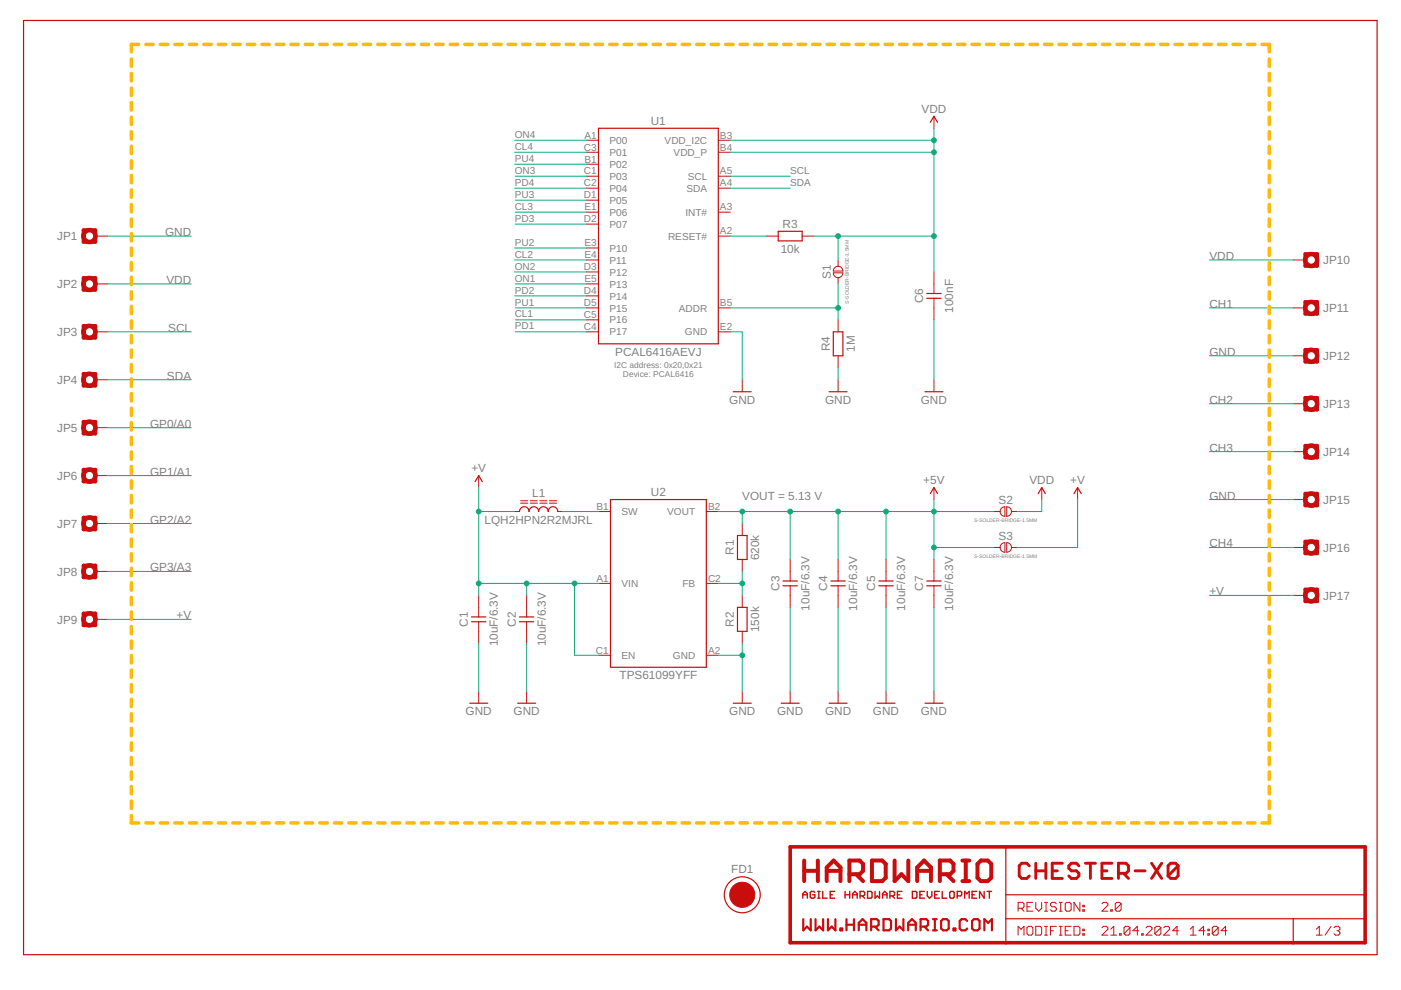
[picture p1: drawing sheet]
<svg xmlns="http://www.w3.org/2000/svg" width="297mm" height="210mm" viewBox="0 0 297 210" stroke-linecap="round" stroke-linejoin="round" font-family="sans-serif">
<g fill="none" stroke="#c90d0c" stroke-width=".61">
<path d="M218.2 183.6l-.5-.6h-1.1l-.5 .6v2.1l.5 .5h1.1l.5-.5M219.6 183v3.2M219.6 184.6h2.1M221.7 183v3.2M223.1 184.6h1.1M225.2 183h-2.1v3.2h2.1M228.7 183.6l-.5-.6h-1.1l-.5 .6v.5l.5 .5h1.1l.5 .6v.5l-.5 .5h-1.1l-.5-.5M230.1 183h2.2M231.2 183v3.2M233.6 184.6h1.1M235.8 183h-2.2v3.2h2.2M237.1 185.2h1.6l.6-.6v-1l-.6-.6h-1.6v3.2"/>
<path d="M238.2 185.2l1.1 1M240.6 184.6h2.2M244.2 183l2.1 3.2M246.3 183l-2.1 3.2M249.8 183.6l-.5-.6h-1.1l-.6 .6v2.1M249.8 183.6v2.1l-.5 .5h-1.1l-.6-.5M249.8 183.6l-2.2 2.1"/>
</g>
<g fill="none" stroke="#c90d0c" stroke-width=".21">
<path d="M124.4 29.7h2.5M124.4 37.4h2.5M124.4 39.9h2.5M124.4 32.3h2.5M124.4 34.8h2.5M152.3 29.7h2.5M152.3 37.4h2.5M152.3 39.9h2.5M152.3 32.3h2.5M198 24.7v2.5M20.2 50.1h2.6M124.4 55.1h2.5"/>
<path d="M124.4 42.4h2.5M124.4 45h2.5M124.4 47.5h2.5M124.4 52.6h2.5M124.4 57.7h2.5M152.3 50.1h2.5M152.3 45h2.5M162.5 50.1h2.5M170.1 50.1h2.5M176.7 57.8h2a1.02 1.02 0 0 1-1 1.1 1.02 1.02 0 0 1-1-1.1zM177 56.8a1.01 1.01 0 0 1 1.1-.3 1.01 1.01 0 0 1 .6 1h-2zM177.7 55.1v1.4"/>
<path d="M177.7 58.9v1.3M198 57.7v4.5M274.2 55.1h2.5M20.2 60.2h2.6M20.2 70.4h2.6M124.4 60.2h2.5M124.4 70.4h2.5M124.4 65.3h2.5M124.4 62.7h2.5M124.4 67.8h2.5M152.3 70.4h2.5M152.3 65.3h2.5"/>
<path d="M177.7 67.8v2.6M177.7 75.4v2.6M198 63.2v4.6M274.2 75.4h2.5M274.2 65.3h2.5M20.2 90.7h2.6M20.2 80.5h2.6M157.4 80.5v2.6M177.7 80.5v2.6M198 80.5v2.6M274.2 95.8h2.5M274.2 85.6h2.5"/>
<path d="M20.2 100.8h2.6M20.2 111h2.6M101.5 100.8v2.6M109.1 108.5h1M110.4 106.7h1.5M110.4 106.2h1.5M112.4 106.7h1.5M112.4 106.2h1.5M114.4 106.7h1.6M114.4 106.2h1.6M116.5 106.7h1.5M116.5 106.2h1.5"/>
<path d="M118.3 108.5h1M126.9 108.5h2.5M149.8 108.5h2.5M157.4 111v2.5M157.4 118.6v2.6M167.5 118.6v4.6M177.7 118.6v4.6M187.9 118.6v4.6M198 103.4v2.5M198 118.6v4.6M210.7 116.1h1.3M210.7 108.5h1.3"/>
<path d="M212.3 107.7l.8-.3v2.1a1.01 1.01 0 0 1-1-.7 1.01 1.01 0 0 1 .2-1.1zM212.3 115.4l.8-.3v2a1.01 1.01 0 0 1-1-.6 1.01 1.01 0 0 1 .2-1.1zM213.4 107.4a1.02 1.02 0 0 1 1.1 1.1 1.02 1.02 0 0 1-1.1 1zM213.4 115.1a1.02 1.02 0 0 1 1.1 1 1.02 1.02 0 0 1-1.1 1zM214.5 116.1h1.3M214.5 108.5h1.3M220.9 103.4v2.5M228.5 103.4v2.5M274.2 116.1h2.5M274.2 105.9h2.5M20.2 121.2h2.6M20.2 131.3h2.6"/>
<path d="M101.5 126.2v4.6M101.5 131.8v4.6M111.7 126.2v4.6M111.7 131.8v4.6M126.9 123.7h2.5M126.9 138.9h2.5M149.8 123.7h2.5M149.8 138.9h2.5M157.4 126.2v2.6M157.4 133.9v2.5M167.5 124.2v4.6M177.7 124.2v4.6"/>
<path d="M187.9 124.2v4.6M198 124.2v4.6M274.2 126.2h2.5M101.5 146.6v2.5M111.7 146.6v2.5M157.4 146.6v2.5M167.5 146.6v2.5M177.7 146.6v2.5M187.9 146.6v2.5M198 146.6v2.5M215.9 192.6h.9l.3-.3v-.7l-.3-.3h-.9v1.9M215.9 198.3v-1.9l.6 .6 .6-.6v1.9"/>
<path d="M216.5 192.6l.6 .6M217.7 196.7l.3-.3h.7l.3 .3v1.3l-.3 .3h-.7l-.3-.3zM217.7 192.3h.7M219 191.3h-1.3v1.9h1.3M219.6 196.4h.9l.4 .3v1.3l-.4 .3h-.9zM219.6 191.3v1.3l.6 .6 .7-.6v-1.3M221.5 198.3h.6M221.5 196.4h.6M221.5 193.2h.6M221.5 191.3h.6M221.8 191.3v1.9M221.8 196.4v1.9"/>
<path d="M222.7 197.3h.7M224 196.4h-1.3v1.9M224 191.6l-.3-.3h-.7l-.3 .3v.3l.3 .4h.7l.3 .3v.3l-.3 .3h-.7l-.3-.3M224.6 198.3h.6M224.6 196.4h.6M224.6 193.2h.6M224.6 191.3h.6M224.9 191.3v1.9M224.9 196.4v1.9M225.8 197.3h.7M225.8 191.6l.3-.3h.7l.3 .3v1.3l-.3 .3h-.7l-.3-.3zM227.1 196.4h-1.3v1.9h1.3"/>
<path d="M227.7 196.4h.9l.4 .3v1.3l-.4 .3h-.9zM229 191.3v1.9l-1.3-1.9v1.9M229.6 198h.3v.3h-.3zM229.6 197h.3v.3h-.3zM229.6 192.9h.3v.3h-.3zM229.6 191.9h.3v.4h-.3zM233.6 196.7l.4-.3h.6l.3 .3v.3l-1.3 1.3h1.3M233.6 191.6l.4-.3h.6l.3 .3v.3l-1.3 1.3h1.3M235.5 198.3h1.3M235.5 197l.6-.6v1.9M235.5 192.9h.3v.3h-.3zM237.4 198h.3v.3h-.3z"/>
<path d="M237.7 191.6v1.3l-.3 .3h-.7l-.2-.3M237.7 191.6l-.3-.3h-.7l-.2 .3v1.3M237.7 191.6l-1.2 1.3M239.6 196.7v1.3l-.4 .3h-.6l-.3-.3M239.6 196.7l-.4-.3h-.6l-.3 .3v1.3M239.6 196.7l-1.3 1.3M241.4 197.3h-1.2l.9-.9v1.9M242.1 198h.3v.3h-.3zM243 196.7l.3-.3h.6l.3 .3v.3l-1.2 1.3h1.2M246.1 196.7v1.3l-.3 .3h-.6l-.3-.3M246.1 196.7l-.3-.3h-.6l-.3 .3v1.3M246.1 196.7l-1.2 1.3"/>
<path d="M246.7 196.7l.4-.3h.6l.3 .3v.3l-1.3 1.3h1.3M249.9 197.3h-1.3l1-.9v1.9M252.3 198.3h1.3M252.3 197l.7-.6v1.9M255.5 197.3h-1.3l1-.9v1.9M256.1 198h.3v.3h-.3zM256.1 197h.3v.3h-.3zM258.3 196.7v1.3l-.3 .3h-.7l-.3-.3M258.3 196.7l-.3-.3h-.7l-.3 .3v1.3M258.3 196.7l-1.3 1.3M260.1 197.3h-1.2l.9-.9v1.9M279.1 198.3h1.2"/>
<path d="M279.1 197l.6-.6v1.9M282.2 196.4l-1.3 1.9M282.8 196.7l.3-.3h.7l.3 .3v.3l-.3 .3M283.5 197.3h.3M283.8 197.3l.3 .4v.3l-.3 .3h-.7l-.3-.3"/>
</g>
<g fill="none" stroke="#c90d0c" stroke-width=".76">
<path d="M17.7 58.9h2.5v2.6h-2.5zM17.7 48.8h2.5v2.5h-2.5zM276.7 53.8h2.6v2.6h-2.6zM17.7 69.1h2.5v2.5h-2.5zM17.7 79.2h2.5v2.6h-2.5zM276.7 64h2.6v2.5h-2.6zM276.7 74.2h2.6v2.5h-2.6zM17.7 89.4h2.5v2.5h-2.5zM17.7 99.6h2.5v2.5h-2.5zM276.7 84.3h2.6v2.6h-2.6zM276.7 94.5h2.6v2.5h-2.6zM17.7 109.7h2.5v2.6h-2.5z"/>
<path d="M17.7 119.9h2.5v2.5h-2.5zM276.7 104.6h2.6v2.6h-2.6zM276.7 114.8h2.6v2.5h-2.6zM17.7 130h2.5v2.6h-2.5zM276.7 125h2.6v2.5h-2.6zM167.5 179.6h121.9v20.3h-121.9z"/>
</g>
<g fill="none" stroke="#c90d0c" stroke-width=".25">
<path d="M5 4.3h287v198.1h-287zM126.9 27.2h25.4v45.7h-25.4zM197.3 25.9l.7-1.2 .8 1.2M165 49h5.1v2.1h-5.1zM176.7 70.4h2v5h-2zM196.5 63.2h3M196.5 62.2h3M155.5 83.1h3.8M175.8 83.1h3.8M196.1 83.1h3.8M100.7 102.1l.8-1.3 .8 1.3M110.1 108.5a1.02 1.02 0 0 1 1-1.1 1.02 1.02 0 0 1 1.1 1.1 1.02 1.02 0 0 1 1-1.1 1.02 1.02 0 0 1 1 1.1 1.02 1.02 0 0 1 1-1.1 1.02 1.02 0 0 1 1 1.1 1.02 1.02 0 0 1 1-1.1 1.02 1.02 0 0 1 1.1 1.1"/>
<path d="M129.4 105.9h20.4v35.6h-20.4zM156.4 113.5h2v5.1h-2zM197.3 104.6l.7-1.2 .8 1.2M220.1 104.6l.8-1.2 .7 1.2M227.7 104.6l.8-1.2 .7 1.2M100 131.8h3M100 130.8h3M110.1 131.8h3.1M110.1 130.8h3.1M156.4 128.8h2v5.1h-2zM166 124.2h3.1M166 123.2h3.1"/>
<path d="M176.2 124.2h3M176.2 123.2h3M186.3 124.2h3.1M186.3 123.2h3.1M196.5 124.2h3M196.5 123.2h3M99.6 149.1h3.8M109.7 149.1h3.9M155.5 149.1h3.8M165.6 149.1h3.8M175.8 149.1h3.8M185.9 149.1h3.9"/>
<path d="M196.1 149.1h3.8M213.3 179.6v20.3M213.3 189.7h76.1M213.3 194.8h76.1M274.2 194.8v5.1"/>
<circle cx="157.4" cy="189.7" r="3.8"/>
</g>
<g fill="none" stroke="#c90d0c" stroke-width=".85">
<path d="M170.5 182.5v4.3M170.5 184.6h2.9M173.4 182.5v4.3M175.3 184.6h2.9M175.3 186.8v-2.9l1.4-1.4 1.5 1.4v2.9M180.1 185.4h2.2l.7-.8v-1.4l-.7-.7h-2.2v4.3M181.5 185.4l1.5 1.4M184.9 182.5h2.1l.8 .7v2.9l-.8 .7h-2.1zM189.7 182.5v4.3l1.4-1.4 1.5 1.4v-4.3M194.5 184.6h2.9M194.5 186.8v-2.9l1.4-1.4 1.5 1.4v2.9M199.3 185.4h2.1l.8-.8v-1.4l-.8-.7h-2.1v4.3"/>
<path d="M200.7 185.4l1.5 1.4M204 182.5h1.5M204 186.8h1.5M204.8 182.5v4.3M208 182.5h1.4l.8 .7v2.9l-.8 .7h-1.4l-.8-.7v-2.9z"/>
</g>
<g fill="none" stroke="#c90d0c" stroke-width=".3">
<path d="M170.2 190.4v-.9l.5-.5 .5 .5v.9M170.2 189.7h1M172.8 189.2l-.3-.2h-.5l-.2 .2v1l.2 .2h.5l.3-.2v-.5h-.5M173.4 189h.5M173.4 190.4h.5M173.6 189v1.4M174.4 189v1.4h1M176 189.7h.5M177 189h-1v1.4h1M179.2 189.7h.9M179.2 189v1.4M180.1 189v1.4"/>
<path d="M180.8 189.7h.9M180.8 190.4v-.9l.5-.5 .4 .5v.9M182.4 189.9h.7l.2-.2v-.5l-.2-.2h-.7v1.4M182.8 189.9l.5 .5M183.9 189h.8l.2 .2v1l-.2 .2h-.8zM185.5 189v1.4l.5-.5 .5 .5v-1.4M187.1 189.7h1M187.1 190.4v-.9l.5-.5 .5 .5v.9M188.7 189.9h.7l.3-.2v-.5l-.3-.2h-.7v1.4M189.2 189.9l.5 .5M190.3 189.7h.5M191.2 189h-.9v1.4h.9"/>
<path d="M193.4 189h.8l.2 .2v1l-.2 .2h-.8zM195 189.7h.5M196 189h-1v1.4h1M196.6 189v.9l.5 .5 .5-.5v-.9M198.2 189.7h.5M199.2 189h-1v1.4h1M199.8 189v1.4h.9M201.6 189h.5l.2 .2v1l-.2 .2h-.5l-.2-.2v-1zM202.9 189.9h.8l.2-.2v-.5l-.2-.2h-.8v1.4M204.5 190.4v-1.4l.5 .5 .5-.5v1.4M206.1 189.7h.5M207.1 189h-1v1.4h1"/>
<path d="M208.7 189v1.4l-1-1.4v1.4M209.3 189h.9M209.8 189v1.4"/>
</g>
<g fill="none" stroke="#c90d0c" stroke-width=".47">
<path d="M170.3 194.9v2.4l.8-.8 .8 .8v-2.4M172.9 194.9v2.4l.8-.8 .8 .8v-2.4M175.5 194.9v2.4l.8-.8 .8 .8v-2.4M178.2 196.9h.4v.4h-.4zM179.5 194.9v2.4M179.5 196.1h1.6M181.1 194.9v2.4M182.1 196.1h1.6M182.1 197.3v-1.6l.8-.8 .8 .8v1.6M184.7 196.5h1.2l.4-.4v-.8l-.4-.4h-1.2v2.4M185.5 196.5l.8 .8M187.3 194.9h1.2l.4 .4v1.6l-.4 .4h-1.2z"/>
<path d="M189.9 194.9v2.4l.8-.8 .8 .8v-2.4M192.6 196.1h1.6M192.6 197.3v-1.6l.8-.8 .8 .8v1.6M195.2 196.5h1.2l.4-.4v-.8l-.4-.4h-1.2v2.4M196 196.5l.8 .8M197.8 197.3h.8M197.8 194.9h.8M198.2 194.9v2.4M199.5 195.3l.4-.4h.8l.4 .4v1.6l-.4 .4h-.8l-.4-.4zM202.2 196.9h.4v.4h-.4zM205.1 195.3l-.4-.4h-.8l-.4 .4v1.6l.4 .4h.8l.4-.4M206.1 195.3l.4-.4h.8l.4 .4v1.6l-.4 .4h-.8l-.4-.4z"/>
<path d="M208.7 197.3v-2.4l.8 .8 .8-.8v2.4"/>
</g>
<g fill="#c90d0c" stroke="#c90d0c" stroke-width=".21">
<path d="M17.8 59.1a1.65 1.65 0 0 1 2.6 .2 1.65 1.65 0 0 1-1 2.5 1.65 1.65 0 0 1-2.1-1.6h.8a.9 .9 0 0 1 1.3-.8 .9 .9 0 0 1 .1 1.5 .9 .9 0 0 1-1.4-.5v-.2h-.8l.1-.4z" fill-rule="evenodd"/>
<path d="M17.8 89.6a1.65 1.65 0 0 1 2.6 .2 1.65 1.65 0 0 1-1 2.5 1.65 1.65 0 0 1-2.1-1.6h.8a.9 .9 0 0 1 1.3-.8 .9 .9 0 0 1 .1 1.5 .9 .9 0 0 1-1.4-.5v-.2h-.8l.1-.4z" fill-rule="evenodd"/>
<path d="M17.8 99.7a1.65 1.65 0 0 1 2.6 .3 1.65 1.65 0 0 1-1 2.4 1.65 1.65 0 0 1-2.1-1.6h.8a.89 .89 0 0 1 1.3-.7 .89 .89 0 0 1 .1 1.5 .89 .89 0 0 1-1.4-.6v-.2h-.8l.1-.4z" fill-rule="evenodd"/>
<path d="M17.8 109.9a1.65 1.65 0 0 1 2.6 .2 1.65 1.65 0 0 1-1 2.5 1.65 1.65 0 0 1-2.1-1.6h.8a.89 .89 0 0 1 1.3-.8 .89 .89 0 0 1 .1 1.5 .89 .89 0 0 1-1.4-.5v-.2h-.8l.1-.4z" fill-rule="evenodd"/>
<path d="M17.8 120a1.65 1.65 0 0 1 2.6 .3 1.65 1.65 0 0 1-1 2.4 1.65 1.65 0 0 1-2.1-1.5h.8a.89 .89 0 0 1 1.3-.8 .89 .89 0 0 1 .1 1.5 .89 .89 0 0 1-1.4-.5v-.2h-.8l.1-.5z" fill-rule="evenodd"/>
<path d="M17.8 48.9a1.65 1.65 0 0 1 2.6 .3 1.65 1.65 0 0 1-1 2.4 1.65 1.65 0 0 1-2.1-1.5h.8a.89 .89 0 0 1 1.3-.8 .89 .89 0 0 1 .1 1.5 .89 .89 0 0 1-1.4-.5v-.2h-.8l.1-.5z" fill-rule="evenodd"/>
<path d="M17.8 79.4a1.65 1.65 0 0 1 2.6 .3 1.65 1.65 0 0 1-1 2.4 1.65 1.65 0 0 1-2.1-1.6h.8a.9 .9 0 0 1 1.3-.7 .9 .9 0 0 1 .1 1.5 .9 .9 0 0 1-1.4-.5v-.3h-.8l.1-.4z" fill-rule="evenodd"/>
<path d="M17.8 69.2a1.65 1.65 0 0 1 2.6 .3 1.65 1.65 0 0 1-1 2.4 1.65 1.65 0 0 1-2.1-1.5h.8a.9 .9 0 0 1 1.3-.8 .9 .9 0 0 1 .1 1.5 .9 .9 0 0 1-1.4-.5v-.2h-.8l.1-.4z" fill-rule="evenodd"/>
<path d="M276.8 125.1a1.66 1.66 0 0 1 2.6 .3 1.66 1.66 0 0 1-.9 2.4 1.66 1.66 0 0 1-2.1-1.6h.7a.89 .89 0 0 1 1.3-.7 .89 .89 0 0 1 .2 1.5 .89 .89 0 0 1-1.5-.6v-.2h-.7z" fill-rule="evenodd"/>
<path d="M276.8 114.9a1.66 1.66 0 0 1 2.6 .3 1.66 1.66 0 0 1-.9 2.5 1.66 1.66 0 0 1-2.1-1.6h.7a.89 .89 0 0 1 1.3-.8 .89 .89 0 0 1 .2 1.5 .89 .89 0 0 1-1.5-.5v-.2h-.7z" fill-rule="evenodd"/>
<path d="M276.8 104.8a1.66 1.66 0 0 1 2.6 .3 1.66 1.66 0 0 1-.9 2.4 1.66 1.66 0 0 1-2.1-1.6h.7a.89 .89 0 0 1 1.3-.8 .89 .89 0 0 1 .2 1.5 .89 .89 0 0 1-1.5-.5v-.2h-.7z" fill-rule="evenodd"/>
<path d="M276.8 94.6a1.66 1.66 0 0 1 2.6 .3 1.66 1.66 0 0 1-.9 2.5 1.66 1.66 0 0 1-2.1-1.6h.7a.89 .89 0 0 1 1.3-.8 .89 .89 0 0 1 .2 1.5 .89 .89 0 0 1-1.5-.5v-.2h-.7z" fill-rule="evenodd"/>
<path d="M276.8 84.5a1.66 1.66 0 0 1 2.6 .2 1.66 1.66 0 0 1-.9 2.5 1.66 1.66 0 0 1-2.1-1.6h.7a.9 .9 0 0 1 1.3-.8 .9 .9 0 0 1 .2 1.5 .9 .9 0 0 1-1.5-.5v-.2h-.7z" fill-rule="evenodd"/>
<path d="M276.8 74.3a1.66 1.66 0 0 1 2.6 .3 1.66 1.66 0 0 1-.9 2.4 1.66 1.66 0 0 1-2.1-1.6h.7a.9 .9 0 0 1 1.3-.7 .9 .9 0 0 1 .2 1.5 .9 .9 0 0 1-1.5-.5v-.3h-.7z" fill-rule="evenodd"/>
<path d="M276.8 64.2a1.66 1.66 0 0 1 2.6 .2 1.66 1.66 0 0 1-.9 2.5 1.66 1.66 0 0 1-2.1-1.6h.7a.9 .9 0 0 1 1.3-.8 .9 .9 0 0 1 .2 1.5 .9 .9 0 0 1-1.5-.5v-.2h-.7z" fill-rule="evenodd"/>
<path d="M276.8 54a1.66 1.66 0 0 1 2.6 .3 1.66 1.66 0 0 1-.9 2.4 1.66 1.66 0 0 1-2.1-1.6h.7a.9 .9 0 0 1 1.3-.7 .9 .9 0 0 1 .2 1.5 .9 .9 0 0 1-1.5-.5v-.3h-.7z" fill-rule="evenodd"/>
<path d="M17.8 130.2a1.65 1.65 0 0 1 2.6 .2 1.65 1.65 0 0 1-1 2.5 1.65 1.65 0 0 1-2.1-1.6h.8a.89 .89 0 0 1 1.3-.8 .89 .89 0 0 1 .1 1.5 .89 .89 0 0 1-1.4-.5v-.2h-.8l.1-.4z" fill-rule="evenodd"/>
<circle cx="157.4" cy="189.7" r="2.67"/>
</g>
<g fill="none" stroke="#0dab76" stroke-width=".21">
<path d="M109.1 29.7h15.3M109.1 32.3h15.3M109.1 39.9h15.3M109.1 34.8h15.3M109.3 37.4h15.1M154.8 29.7h43.2M154.8 32.3h43.2M154.8 39.9h12.7M154.8 37.4h12.7M198 27.2v30.5M22.8 50.1h17.8M109.1 55.1h15.3"/>
<path d="M109.1 57.7h15.3M109.1 52.6h15.3M109.3 42.4h15.1M109.3 45h15.1M109.3 47.5h15.1M154.8 50.1h7.7M172.6 50.1h25.4M177.7 50.1v5M256.4 55.1h17.8M22.8 70.4h17.8M22.8 60.2h17.8M109.1 62.7h15.3"/>
<path d="M109.3 70.4h15.1M109.3 60.2h15.1M109.3 65.3h15.1M109.3 67.8h15.1M154.8 70.4h2.6v10.1M154.8 65.3h22.9M177.7 60.2v7.6M177.7 78v2.5M198 67.8v12.7M256.4 75.4h17.8M256.4 65.3h17.8M22.8 80.5h17.8"/>
<path d="M22.8 90.7h17.8M256.4 95.8h17.8M256.4 85.6h17.8M22.8 100.8h17.8M22.8 111h17.8M101.5 103.4v22.8M101.5 108.5h7.6M119.3 108.5h7.6M152.3 108.5h58.4M157.4 108.5v2.5M167.5 108.5v10.1M177.7 108.5v10.1"/>
<path d="M187.9 108.5v10.1M198 105.9v12.7M198 116.1h12.7M220.9 105.9v2.6h-5.1M228.5 105.9v10.2h-12.7M256.4 105.9h17.8M256.4 116.1h17.8M22.8 121.2h17.8M22.8 131.3h17.8M101.5 136.4v10.2M101.5 123.7h25.4M111.7 123.7v2.5"/>
<path d="M111.7 136.4v10.2M121.8 123.7v15.2h5.1M152.3 138.9h5.1M152.3 123.7h5.1M157.4 121.2v5M157.4 136.4v10.2M167.5 128.8v17.8M177.7 128.8v17.8M187.9 128.8v17.8M198 128.8v17.8M256.4 126.2h17.8"/>
</g>
<g fill="#0dab76" stroke="#0dab76" stroke-width=".21">
<circle cx="157.4" cy="138.9" r=".51"/>
<circle cx="198" cy="50.1" r=".51"/>
<circle cx="198" cy="29.7" r=".51"/>
<circle cx="177.7" cy="50.1" r=".51"/>
<circle cx="198" cy="32.3" r=".51"/>
<circle cx="101.5" cy="123.7" r=".51"/>
<circle cx="101.5" cy="108.5" r=".51"/>
<circle cx="121.8" cy="123.7" r=".51"/>
<circle cx="111.7" cy="123.7" r=".51"/>
<circle cx="177.7" cy="65.3" r=".51"/>
<circle cx="167.5" cy="108.5" r=".51"/>
<circle cx="177.7" cy="108.5" r=".51"/>
<circle cx="157.4" cy="108.5" r=".51"/>
<circle cx="187.9" cy="108.5" r=".51"/>
<circle cx="198" cy="108.5" r=".51"/>
<circle cx="198" cy="116.1" r=".51"/>
<circle cx="157.4" cy="123.7" r=".51"/>
</g>
<g fill="none" stroke="#ffba08" stroke-width=".76">
<path d="M27.9 12.5v1.6M27.9 15.6v1.5M27.9 18.7v1.5M29.4 9.4h-1.5v1.6M30.9 9.4h1.6M34 9.4h1.5M37.1 9.4h1.5M40.2 9.4h1.5M43.2 9.4h1.6M46.3 9.4h1.5M49.4 9.4h1.5M52.4 9.4h1.6"/>
<path d="M55.5 9.4h1.6M58.6 9.4h1.5M61.7 9.4h1.5M64.7 9.4h1.6M67.8 9.4h1.6M70.9 9.4h1.5M74 9.4h1.5M77 9.4h1.6M80.1 9.4h1.5M83.2 9.4h1.5M86.3 9.4h1.5M89.3 9.4h1.6"/>
<path d="M92.4 9.4h1.5M95.5 9.4h1.5M98.5 9.4h1.6M101.6 9.4h1.6M104.7 9.4h1.5M107.8 9.4h1.5M110.8 9.4h1.6M113.9 9.4h1.5M117 9.4h1.5M120.1 9.4h1.5M123.1 9.4h1.6M126.2 9.4h1.5"/>
<path d="M129.3 9.4h1.5M132.3 9.4h1.6M135.4 9.4h1.6M138.5 9.4h1.5M141.6 9.4h1.5M144.6 9.4h1.6M147.7 9.4h1.6M150.8 9.4h1.5M153.9 9.4h1.5M156.9 9.4h1.6M160 9.4h1.5M163.1 9.4h1.5"/>
<path d="M166.2 9.4h1.5M169.2 9.4h1.6M172.3 9.4h1.5M175.4 9.4h1.5M178.4 9.4h1.6M181.5 9.4h1.6M184.6 9.4h1.5M187.7 9.4h1.5M190.7 9.4h1.6M193.8 9.4h1.6M196.9 9.4h1.5M200 9.4h1.5"/>
<path d="M203 9.4h1.6M206.1 9.4h1.5M209.2 9.4h1.5M212.2 9.4h1.6M215.3 9.4h1.6M218.4 9.4h1.5M221.5 9.4h1.5M224.5 9.4h1.6M227.6 9.4h1.6M230.7 9.4h1.5M233.8 9.4h1.5M236.8 9.4h1.6"/>
<path d="M239.9 9.4h1.5M243 9.4h1.5M246.1 9.4h1.5M249.1 9.4h1.6M252.2 9.4h1.5M255.3 9.4h1.5M258.3 9.4h1.6M261.4 9.4h1.6M264.5 9.4h1.5M267.6 9.4h1.5v1.6M269.1 12.5v1.6M269.1 15.6v1.5"/>
<path d="M269.1 18.7v1.5M27.9 21.8v1.5M27.9 24.8v1.6M27.9 27.9v1.6M27.9 31v1.6M27.9 34.1v1.6M27.9 37.2v1.5M269.1 21.8v1.5M269.1 24.8v1.6M269.1 27.9v1.6M269.1 31v1.6M269.1 34.1v1.6"/>
<path d="M269.1 37.2v1.5M27.9 40.3v1.5M27.9 43.3v1.6M27.9 46.4v1.6M27.9 49.5v1.6M27.9 52.6v1.6M27.9 55.7v1.6M27.9 58.8v1.5M269.1 40.3v1.5M269.1 43.3v1.6M269.1 46.4v1.6M269.1 49.5v1.6"/>
<path d="M269.1 52.6v1.6M269.1 55.7v1.6M269.1 58.8v1.5M27.9 61.9v1.5M27.9 64.9v1.6M27.9 68v1.6M27.9 71.1v1.6M27.9 74.2v1.6M27.9 77.3v1.5M269.1 61.9v1.5M269.1 64.9v1.6M269.1 68v1.6"/>
<path d="M269.1 71.1v1.6M269.1 74.2v1.6M269.1 77.3v1.5M27.9 80.4v1.5M27.9 83.5v1.5M27.9 86.6v1.5M27.9 89.6v1.6M27.9 92.7v1.6M27.9 95.8v1.6M27.9 98.9v1.5M269.1 80.4v1.5M269.1 83.5v1.5"/>
<path d="M269.1 86.6v1.5M269.1 89.6v1.6M269.1 92.7v1.6M269.1 95.8v1.6M269.1 98.9v1.5M27.9 102v1.5M27.9 105.1v1.5M27.9 108.1v1.6M27.9 111.2v1.6M27.9 114.3v1.6M27.9 117.4v1.6M269.1 102v1.5"/>
<path d="M269.1 105.1v1.5M269.1 108.1v1.6M269.1 111.2v1.6M269.1 114.3v1.6M269.1 117.4v1.6M27.9 120.5v1.5M27.9 123.6v1.5M27.9 126.6v1.6M27.9 129.7v1.6M27.9 132.8v1.6M27.9 135.9v1.6M27.9 139v1.5"/>
<path d="M269.1 120.5v1.5M269.1 123.6v1.5M269.1 126.6v1.6M269.1 129.7v1.6M269.1 132.8v1.6M269.1 135.9v1.6M269.1 139v1.5M27.9 142.1v1.5M27.9 145.2v1.5M27.9 148.3v1.5M27.9 151.3v1.6M27.9 154.4v1.6"/>
<path d="M27.9 157.5v1.6M269.1 142.1v1.5M269.1 145.2v1.5M269.1 148.3v1.5M269.1 151.3v1.6M269.1 154.4v1.6M269.1 157.5v1.6M27.9 172.9v1.6h1.5M27.9 160.6v1.5M27.9 163.7v1.5M27.9 166.8v1.5M27.9 169.8v1.6"/>
<path d="M30.9 174.5h1.6M34 174.5h1.5M37.1 174.5h1.5M40.2 174.5h1.5M43.2 174.5h1.6M46.3 174.5h1.5M49.4 174.5h1.5M52.4 174.5h1.6M55.5 174.5h1.6M58.6 174.5h1.5M61.7 174.5h1.5M64.7 174.5h1.6"/>
<path d="M67.8 174.5h1.6M70.9 174.5h1.5M74 174.5h1.5M77 174.5h1.6M80.1 174.5h1.5M83.2 174.5h1.5M86.3 174.5h1.5M89.3 174.5h1.6M92.4 174.5h1.5M95.5 174.5h1.5M98.5 174.5h1.6M101.6 174.5h1.6"/>
<path d="M104.7 174.5h1.5M107.8 174.5h1.5M110.8 174.5h1.6M113.9 174.5h1.5M117 174.5h1.5M120.1 174.5h1.5M123.1 174.5h1.6M126.2 174.5h1.5M129.3 174.5h1.5M132.3 174.5h1.6M135.4 174.5h1.6M138.5 174.5h1.5"/>
<path d="M141.6 174.5h1.5M144.6 174.5h1.6M147.7 174.5h1.6M150.8 174.5h1.5M153.9 174.5h1.5M156.9 174.5h1.6M160 174.5h1.5M163.1 174.5h1.5M166.2 174.5h1.5M169.2 174.5h1.6M172.3 174.5h1.5M175.4 174.5h1.5"/>
<path d="M178.4 174.5h1.6M181.5 174.5h1.6M184.6 174.5h1.5M187.7 174.5h1.5M190.7 174.5h1.6M193.8 174.5h1.6M196.9 174.5h1.5M200 174.5h1.5M203 174.5h1.6M206.1 174.5h1.5M209.2 174.5h1.5M212.2 174.5h1.6"/>
<path d="M215.3 174.5h1.6M218.4 174.5h1.5M221.5 174.5h1.5M224.5 174.5h1.6M227.6 174.5h1.6M230.7 174.5h1.5M233.8 174.5h1.5M236.8 174.5h1.6M239.9 174.5h1.5M243 174.5h1.5M246.1 174.5h1.5M249.1 174.5h1.6"/>
<path d="M252.2 174.5h1.5M255.3 174.5h1.5M258.3 174.5h1.6M261.4 174.5h1.6M264.5 174.5h1.5M269.1 160.6v1.5M269.1 163.7v1.5M269.1 166.8v1.5M269.1 169.8v1.6M269.1 172.9v1.6h-1.5"/>
</g>
<g font-size="2.5" fill="#808080">
<text x="195.4" y="23.9">VDD</text>
<text x="138" y="26.4">U1</text>
<text x="12.1" y="50.9">JP1</text>
<text x="35" y="50">GND</text>
<text x="165.5" y="53.6">10k</text>
<text x="165.9" y="48.3">R3</text>
<text x="176.2" y="59.2" transform="rotate(-90 176.2 59.2)">S1</text>
<text x="256.4" y="55.1">VDD</text>
<text x="280.5" y="56">JP10</text>
<text x="12.1" y="61.1">JP2</text>
<text x="35.3" y="60.2">VDD</text>
<text x="195.7" y="64.3" transform="rotate(-90 195.7 64.3)">C6</text>
<text x="256.4" y="65.3">CH1</text>
<text x="12.1" y="71.3">JP3</text>
<text x="35.7" y="70.4">SCL</text>
<text x="202.1" y="66.3" transform="rotate(-90 202.1 66.3)">100nF</text>
<text x="280.5" y="66.2">JP11</text>
<text x="130.4" y="75.4">PCAL6416AEVJ</text>
<text x="175.9" y="74.5" transform="rotate(-90 175.9 74.5)">R4</text>
<text x="181.2" y="74.6" transform="rotate(-90 181.2 74.6)">1M</text>
<text x="256.4" y="75.4">GND</text>
<text x="280.5" y="76.3">JP12</text>
<text x="12.1" y="81.4">JP4</text>
<text x="35.4" y="80.5">SDA</text>
<text x="154.6" y="85.6">GND</text>
<text x="174.9" y="85.6">GND</text>
<text x="195.2" y="85.6">GND</text>
<text x="256.4" y="85.6">CH2</text>
<text x="280.5" y="86.5">JP13</text>
<text x="12.1" y="91.6">JP5</text>
<text x="31.8" y="90.7">GP0/A0</text>
<text x="256.4" y="95.8">CH3</text>
<text x="12.1" y="101.7">JP6</text>
<text x="31.8" y="100.8">GP1/A1</text>
<text x="99.9" y="100.1">+V</text>
<text x="280.5" y="96.6">JP14</text>
<text x="112.8" y="105.4">L1</text>
<text x="138" y="105.2">U2</text>
<text x="157.4" y="105.9">VOUT = 5.13 V</text>
<text x="195.8" y="102.6">+5V</text>
<text x="211.7" y="106.9">S2</text>
<text x="218.2" y="102.6">VDD</text>
<text x="226.9" y="102.6">+V</text>
<text x="256.4" y="105.9">GND</text>
<text x="280.5" y="106.8">JP15</text>
<text x="12.1" y="111.9">JP7</text>
<text x="31.8" y="111">GP2/A2</text>
<text x="102.7" y="111">LQH2HPN2R2MJRL</text>
<text x="155.6" y="117.7" transform="rotate(-90 155.6 117.7)">R1</text>
<text x="160.9" y="118.8" transform="rotate(-90 160.9 118.8)">620k</text>
<text x="211.7" y="114.6">S3</text>
<text x="256.4" y="116.1">CH4</text>
<text x="280.5" y="117">JP16</text>
<text x="12.1" y="122">JP8</text>
<text x="31.8" y="121.2">GP3/A3</text>
<text x="165.2" y="125.3" transform="rotate(-90 165.2 125.3)">C3</text>
<text x="175.4" y="125.3" transform="rotate(-90 175.4 125.3)">C4</text>
<text x="185.6" y="125.3" transform="rotate(-90 185.6 125.3)">C5</text>
<text x="195.7" y="125.3" transform="rotate(-90 195.7 125.3)">C7</text>
<text x="37.4" y="131.3">+V</text>
<text x="171.6" y="129.5" transform="rotate(-90 171.6 129.5)">10uF/6.3V</text>
<text x="181.8" y="129.5" transform="rotate(-90 181.8 129.5)">10uF/6.3V</text>
<text x="191.9" y="129.5" transform="rotate(-90 191.9 129.5)">10uF/6.3V</text>
<text x="202.1" y="129.5" transform="rotate(-90 202.1 129.5)">10uF/6.3V</text>
<text x="256.4" y="126.2">+V</text>
<text x="280.5" y="127.1">JP17</text>
<text x="12.1" y="132.2">JP9</text>
<text x="99.2" y="132.9" transform="rotate(-90 99.2 132.9)">C1</text>
<text x="105.6" y="137.1" transform="rotate(-90 105.6 137.1)">10uF/6.3V</text>
<text x="109.4" y="132.9" transform="rotate(-90 109.4 132.9)">C2</text>
<text x="115.7" y="137.1" transform="rotate(-90 115.7 137.1)">10uF/6.3V</text>
<text x="155.6" y="132.9" transform="rotate(-90 155.6 132.9)">R2</text>
<text x="160.9" y="134" transform="rotate(-90 160.9 134)">150k</text>
<text x="131.3" y="144">TPS61099YFF</text>
<text x="98.7" y="151.6">GND</text>
<text x="108.9" y="151.6">GND</text>
<text x="154.6" y="151.6">GND</text>
<text x="164.8" y="151.6">GND</text>
<text x="174.9" y="151.6">GND</text>
<text x="185.1" y="151.6">GND</text>
<text x="195.2" y="151.6">GND</text>
<text x="155" y="185.1">FD1</text>
</g>
<g font-size="2.1" fill="#808080">
<text x="109.1" y="29.2">ON4</text>
<text x="123.9" y="29.4">A1</text>
<text x="152.6" y="29.4">B3</text>
<text x="109.1" y="34.3">PU4</text>
<text x="109.1" y="31.8">CL4</text>
<text x="123.8" y="31.9">C3</text>
<text x="123.9" y="34.5">B1</text>
<text x="129.2" y="30.5">P00</text>
<text x="129.2" y="33">P01</text>
<text x="129.2" y="35.6">P02</text>
<text x="140.9" y="30.5">VDD_I2C</text>
<text x="142.8" y="33">VDD_P</text>
<text x="152.6" y="31.9">B4</text>
<text x="109.1" y="36.8">ON3</text>
<text x="109.1" y="41.9">PU3</text>
<text x="109.1" y="39.4">PD4</text>
<text x="123.8" y="37">C1</text>
<text x="123.8" y="39.5">C2</text>
<text x="129.2" y="38.1">P03</text>
<text x="129.2" y="40.7">P04</text>
<text x="145.6" y="40.7">SDA</text>
<text x="145.8" y="38.1">SCL</text>
<text x="152.6" y="37">A5</text>
<text x="152.6" y="39.5">A4</text>
<text x="167.5" y="39.4">SDA</text>
<text x="167.5" y="36.8">SCL</text>
<text x="109.1" y="44.5">CL3</text>
<text x="109.1" y="47">PD3</text>
<text x="123.8" y="42.1">D1</text>
<text x="123.8" y="47.2">D2</text>
<text x="123.9" y="44.6">E1</text>
<text x="129.2" y="43.2">P05</text>
<text x="129.2" y="45.7">P06</text>
<text x="145.3" y="45.7">INT#</text>
<text x="152.6" y="44.6">A3</text>
<text x="109.1" y="52.1">PU2</text>
<text x="123.9" y="52.2">E3</text>
<text x="129.2" y="48.3">P07</text>
<text x="129.2" y="53.4">P10</text>
<text x="141.6" y="50.8">RESET#</text>
<text x="152.6" y="49.7">A2</text>
<text x="109.1" y="57.2">ON2</text>
<text x="109.1" y="54.6">CL2</text>
<text x="109.1" y="59.7">ON1</text>
<text x="123.8" y="57.3">D3</text>
<text x="123.9" y="54.8">E4</text>
<text x="123.9" y="59.9">E5</text>
<text x="129.2" y="55.9">P11</text>
<text x="129.2" y="58.4">P12</text>
<text x="109.1" y="64.8">PU1</text>
<text x="109.1" y="62.2">PD2</text>
<text x="123.8" y="62.4">D4</text>
<text x="123.8" y="64.9">D5</text>
<text x="129.2" y="61">P13</text>
<text x="129.2" y="63.5">P14</text>
<text x="152.6" y="64.9">B5</text>
<text x="109.1" y="69.9">PD1</text>
<text x="109.1" y="67.3">CL1</text>
<text x="123.8" y="67.5">C5</text>
<text x="123.8" y="70">C4</text>
<text x="129.2" y="66">P15</text>
<text x="129.2" y="68.6">P16</text>
<text x="129.2" y="71.1">P17</text>
<text x="143.9" y="66">ADDR</text>
<text x="145.2" y="71.1">GND</text>
<text x="152.6" y="70">E2</text>
<text x="126.5" y="108.1">B1</text>
<text x="131.8" y="109.2">SW</text>
<text x="141.5" y="109.2">VOUT</text>
<text x="150.1" y="108.1">B2</text>
<text x="126.5" y="123.3">A1</text>
<text x="131.8" y="124.5">VIN</text>
<text x="144.7" y="124.5">FB</text>
<text x="150.1" y="123.3">C2</text>
<text x="126.4" y="138.6">C1</text>
<text x="131.8" y="139.7">EN</text>
<text x="142.7" y="139.7">GND</text>
<text x="150.1" y="138.6">A2</text>
</g>
<g font-size="1.8" fill="#808080">
<text x="130.2" y="78">I2C address: 0x20,0x21</text>
<text x="132.1" y="79.9">Device: PCAL6416</text>
</g>
<g font-size="1.1" fill="#808080">
<text x="180" y="64.4" transform="rotate(-90 180 64.4)">S-SOLDER-BRIDGE-1.5MM</text>
<text x="206.6" y="110.7">S-SOLDER-BRIDGE-1.5MM</text>
<text x="206.6" y="118.4">S-SOLDER-BRIDGE-1.5MM</text>
</g>
</svg>
